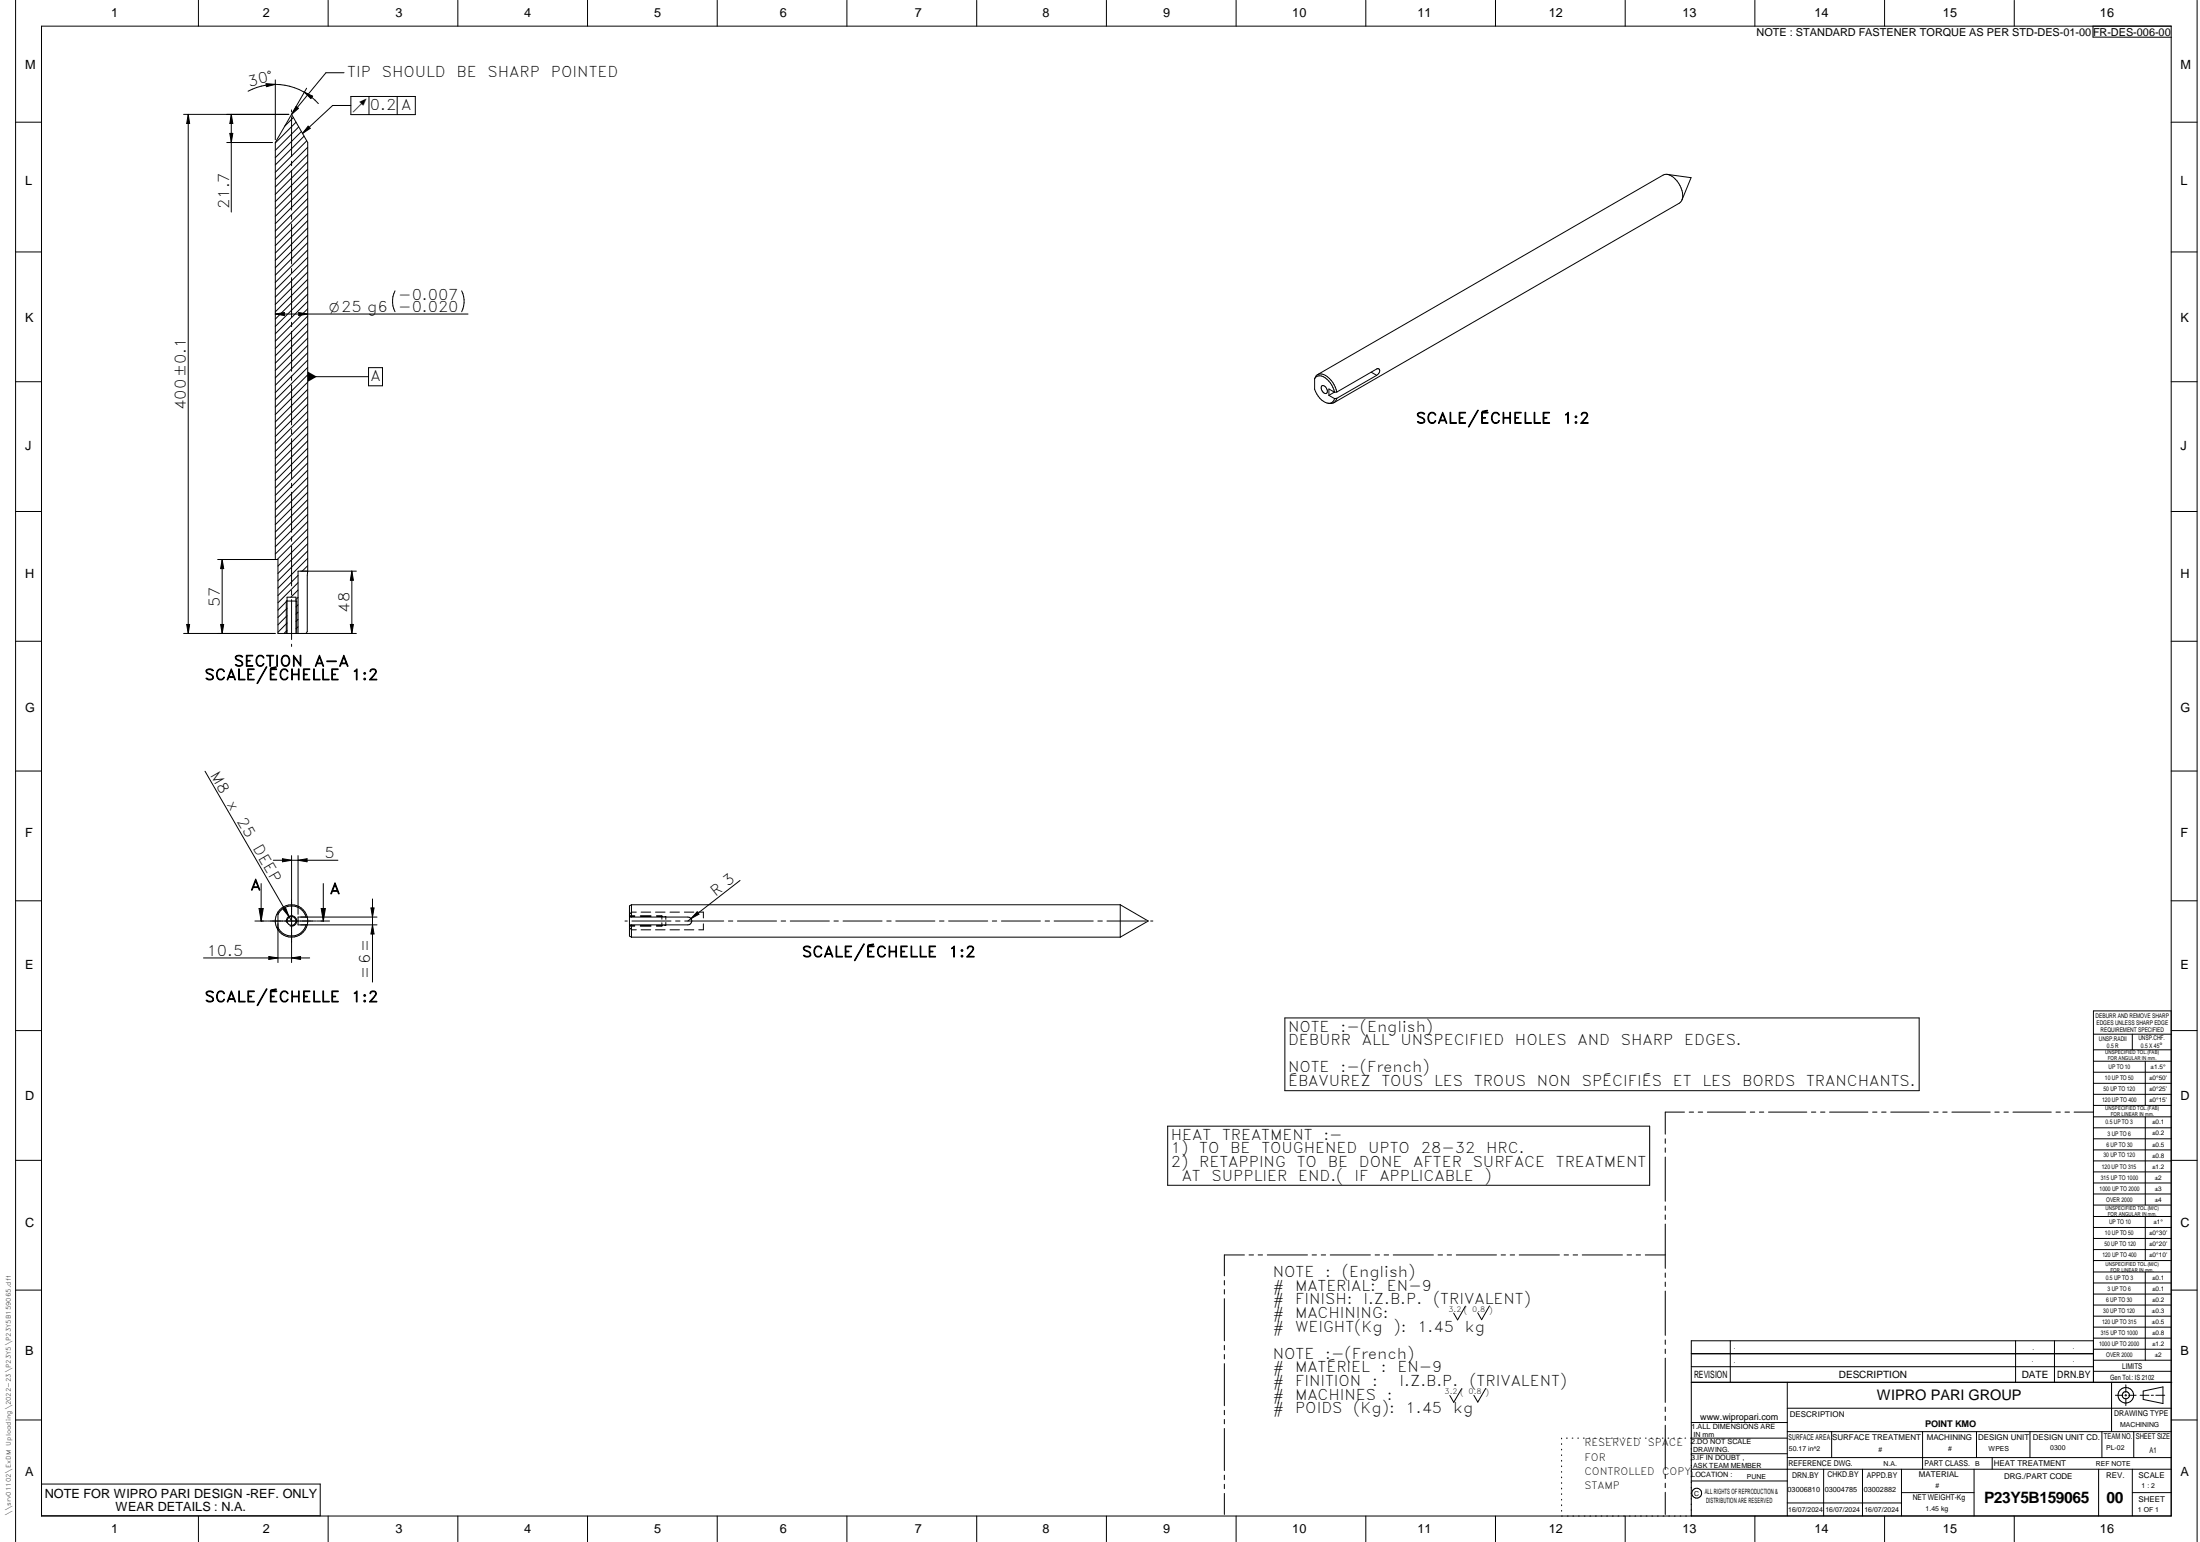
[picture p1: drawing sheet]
<svg xmlns="http://www.w3.org/2000/svg" width="848mm" height="594mm" viewBox="0 0 848 594" stroke-linecap="round" stroke-linejoin="round" font-family="sans-serif">
<g fill="none" stroke="#000" stroke-width=".39">
<path d="M6 .1v593.9M16 10.1h821v574h-821zM76.5 .1v10M126.5 .1v10M176.5 .1v10M226.5 .1v10M276.5 .1v10M326.5 .1v10M376.5 .1v10M426.5 .1v10M476.5 .1v10M526.5 .1v10"/>
<path d="M576.5 .1v10M626.5 .1v10M676.5 .1v10M726.5 .1v10M776.5 .1v10M806.8 10.1v4.2l30.2 .1M847 .1v593.9M102.6 32.2l3.5 .3-3.4 .9zM106.1 32.5a22.3 22.3 0 0 1 16.6 7.4M106.1 30.8v23M106.1 32.5a22.6 22.6 0 0 0-10.5 2.6M117.3 35.5l3.2 1.5-.7 1z"/>
<path d="M118.2 34l-5.3 9.2M132.6 28h-7l-13.2 16.1M135.3 37.2h24.8v7h-24.8zM142.2 37.2v7M153.1 37.2v7M6 47.1h10M70.8 44.1h40.5M72.6 44.1v200M72.6 44.1l.5 3.5h-1.1zM87.4 54.9h17.7M88.6 51.4h1.1l-.5 3.5zM89.2 44.1v37.6"/>
<path d="M89.2 44.1l.5 3.5h-1.1zM112.4 42.3v.8M112.4 45v15.3M112.4 44.1l-6.3 10.8v160.7M112.4 44.1l6.2 10.8v165.1l-.2 23.3-.4 .8M113.1 45.3l-3.4 3.3M114.1 47.1l-8 8M114.2 41l.9 .7-2.7 2.4zM115.1 48.9l-9 9M116.2 50.7l-10.1 10M117.2 52.5l-11.1 11M118.2 54.3l-12.1 12.1"/>
<path d="M118.6 56.7l-12.5 12.5M118.6 59.6l-12.5 12.5M118.8 48.6l.8 .8-3 2zM135.3 40.6h-7.1l-11.6 10.8M837 47.1h10M112.4 62.1v1.7M112.4 65.6v15.4M118.6 62.4l-12.5 12.5M118.6 65.2l-12.5 12.5M118.6 68l-12.5 12.5M118.6 70.9l-12.5 12.5M118.6 73.7l-12.5 12.5"/>
<path d="M118.6 76.5l-12.5 12.5M118.6 79.3l-12.5 12.5M642.7 67.2l9.2 1.3-3.5 8.5M6 97.1h10M112.4 82.8v1.7M112.4 86.3v15.4M118.6 82.2l-12.5 12.5M118.6 85l-12.5 12.5M118.6 87.8l-12.5 12.5M118.6 90.6l-12.5 12.6M118.6 93.5l-12.5 12.5M118.6 96.3l-12.5 12.5"/>
<path d="M118.6 99.1l-12.5 12.5M837 97.1h10M112.4 103.5v1.7M112.4 107v15.3M118.6 102l-12.5 12.5M118.6 104.8l-12.5 12.5M118.6 107.6l-12.5 12.5M118.6 110.4l-12.5 12.5M118.6 113.3l-12.5 12.5M118.6 116.1l-12.5 12.5M118.6 119l-12.5 12.4M152.3 112.1a9 9 0 0 0 0 8"/>
<path d="M178 112.1a9 9 0 0 1 0 8M106.1 121l3.5-.6v1.2zM106.1 121h74.3M112.4 124.2v1.7M112.4 127.6v15.4M115.1 120.4l3.5 .6-3.5 .6zM118.6 121.8l-12.5 12.5M118.6 124.6l-12.5 12.5M118.6 127.4l-12.5 12.5M118.6 130.3l-12.5 12.4M118.6 133.1l-12.5 12.5M118.6 135.9l-12.5 12.5"/>
<path d="M118.6 138.7l-12.5 12.6M6 147.1h10M112.4 144.8v1.7M112.4 148.3v15.4M118.6 145.1h23.5M118.6 141.6l-12.5 12.5M118.6 144.4l-12.5 12.5M118.6 147.2l-12.5 12.5M118.6 150l-12.5 12.6M118.6 152.9l-12.5 12.5M118.6 155.7l-12.5 12.5M118.6 158.5l-12.5 12.5"/>
<path d="M142.1 141.6h5.3v7h-5.3zM506.8 145.9a2.93 2.93 0 0 1 4.8 .2l1.8 2.3 1.1 2.7M506.8 145.9a7.9 7.9 0 0 0 1.4 6.8 4.6 4.6 0 0 0 5.2 2.4l1.1-1.5M506.8 145.9a2.84 2.84 0 0 1 4.9-.7l2.1 2.1 1.5 3.7M507.9 144.4l133.2-77a4.7 4.7 0 0 1 5.4 2.4 7.9 7.9 0 0 1 1.7 7.6l-.8 .9-133.3 76.9M509.7 148.6a1.99 1.99 0 0 1 1.6 3 1.97 1.97 0 0 1-1.6-3zM512.3 152.3l2.2 1.3M514.4 151.1l-2.1 1.2M514.5 151.1l-2.2-1.2v2.4M515.3 153.5l-.8 .1M515.3 151l-.8 .1M515.3 153.5a2.51 2.51 0 0 1-3.4 1.9"/>
<path d="M528.6 143.4l2.1 1.2M530.7 144.6a1.58 1.58 0 0 0 .8-2.5l-.8 .1-15.4 8.8M530.7 144.6l-15.4 8.9M837 147.1h10M112.4 165.5v1.7M112.4 169v15.4M118.6 161.4l-12.5 12.5M118.6 164.2l-12.5 12.5M118.6 167l-12.5 12.5M118.6 169.8l-12.5 12.5M118.6 172.7l-12.5 12.5M118.6 175.5l-12.5 12.5"/>
<path d="M118.6 178.4l-12.5 12.4M6 197.1h10M112.4 186.2v1.7M112.4 189.7v15.4M118.6 181.1l-12.5 12.6M118.6 184l-12.5 12.5M118.6 186.8l-12.5 12.5M118.6 189.7l-12.5 12.4M118.6 192.5l-12.5 12.5M118.6 195.3l-12.5 12.5M118.6 198.1l-12.5 12.6M837 197.1h10"/>
<path d="M83.9 215.6h23.2v28.5h30.3M85.6 215.6v28.5M85.6 215.6l.6 3.5h-1.2zM112.4 206.8v1.7M112.4 210.4v15.3M118.6 217.9l-2.1 2.1M118.6 201l-12.5 12.4M118.6 206.6l-11.5 11.5M118.6 209.5l-11.5 11.4M118.6 212.3l-11.5 11.5M118.6 215.1l-11.5 11.5M118.6 203.8l-11.8 11.8"/>
<path d="M110.7 231.5l-3.6 3.6M110.7 234.4l-3.6 3.5M110.7 237.2l-3.6 3.5M112.4 227.5v1.7M112.4 231v15.4M114.9 230.2l-.8 .8M114.9 233l-.8 .8M114.9 235.8l-.8 .8M114.9 238.6l-.8 .8M114.9 221.7l-7.8 7.7M114.9 224.5l-7.8 7.7M114.9 227.3l-2.8 2.8"/>
<path d="M135.6 220l.6 3.6h-1.2zM135.6 220v24.1M137.4 220h-22.5v24.1M6 247.1h10M70.8 244.1h35.3M72 240.6h1.1l-.5 3.5zM85 240.6h1.2l-.6 3.5zM110.4 244.1v-12.5h4v12.5M110.7 244.1v-14h3.4v14M110.7 240l-3.6 3.6M110.7 242.9l-1.2 1.2M112.4 248.2v.8"/>
<path d="M114.9 241.5l-.8 .8M135 240.6h1.2l-.6 3.5zM837 247.1h10M6 297.1h10M79 297.1l33.4 57.7M837 297.1h10M105.4 331.4h24.9M108.9 330.8l3.5 .6-3.5 .6zM112.4 329.6v41.2M114.9 331.4l3.5-.6v1.2zM114.9 329.6v22.7M285.3 339.2l-20.1 15.6"/>
<path d="M6 347h10M98.3 354.8h4.8M99.9 350h1.6l-.8 4.8zM100.7 340.4v14.4M103.3 354.8h18.7M107.1 351.4v19.4M107.1 352.3a5.8 5.8 0 0 1 5.8-3.3 5.8 5.8 0 0 1 5.1 4.3M109.1 350.4l1-.6 1.3 3.3zM110.4 355.3a2 2 0 0 1 1.8-2.5 2 2 0 0 1 2.2 2.2 2 2 0 0 1-2.6 1.7M118 356.3a5.8 5.8 0 0 1-5.1 4.3 5.8 5.8 0 0 1-5.8-3.3M122.2 354.8h4.8M123.8 350h1.6l-.8 4.8z"/>
<path d="M124.6 340.4v14.4M143 349.8h1.2l-.6 3.5zM143.6 356.3l.6 3.5h-1.2zM143.6 346.3v32.1M145.3 353.3h-30.4v3h30.4M240.9 354.8h.9M242.7 356.5h2M242.7 353.1h2M242.7 353.3h22.5a1.5 1.5 0 0 1 1.5 1.5 1.5 1.5 0 0 1-1.5 1.5h-22.5M242.7 352.8h2M242.7 356.8h2M242.7 357.3l.1 .2"/>
<path d="M242.7 352.2v.1M243 357.7l.2 .2M243.1 351.7l-.2 .3M243.3 358.1l2 .1M243.4 348.6l-.7 .4v11.6l.7 .5M243.4 348.6v4.7M243.4 356.3v4.8M243.4 348.6h188.4M243.6 354.8h15.1M245.3 351.4l-2 .2M246.8 356.5h4.2M246.8 352.8h4.2"/>
<path d="M246.8 356.8h4.2M246.9 353.1h4.1M247.1 358.2h3.7M247.1 351.4h3.7M252.7 358.2h3.7M252.7 351.4h3.7M253.1 356.5h2.5M253.1 352.8h2v1.4M253.1 353.1h2.6M255.1 355.5v1.3h-2M256.2 353.1h.5v1.1M256.7 355.4v1.1h-.5"/>
<path d="M258.3 358.2h3.6M258.3 351.4h3.6M260.4 354.8h1.7M263.8 358.2h3.7M263.8 351.4h3.7M263.9 354.8h15.1M268.8 351.3l.7 .9-3.1 1.7zM269.4 351.4h1.7v2.3M271.1 355.9v2.3h-1.7M280.8 354.8h1.7M284.3 354.8h15M301.1 354.8h1.8"/>
<path d="M304.6 354.8h15.1M321.5 354.8h1.7M325 354.8h15M341.8 354.8h1.7M345.3 354.8h15.1M362.2 354.8h1.7M365.7 354.8h15M382.5 354.8h1.7M386 354.8h15.1M402.9 354.8h1.7M406.4 354.8h15M423.2 354.8h1.7"/>
<path d="M426.7 354.8h15.1M431.8 348.6v12.5M431.8 348.6l10.8 6.2-10.8 6.3M443.6 354.8h.8M837 347h10M78.4 369.1h41M103.6 368.5l3.5 .6-3.5 .6zM112.4 369.1l3.5-.6v1.2zM243.4 361.1h188.4M6 397h10M495.3 392.2h244.5v28h-244.5zM807 398.4h30"/>
<path d="M822 398.4v6.1M837 397h10M837 389.5h-30v143.1M807 404.5h30M807 408.9h30M807 413.1h30M807 417.4h30M827 408.9v17M450.1 433.9h185.8v22.7h-185.8zM641.9 438.7v1.8M649.4 428.5h-7.5v8.5M651.2 428.5h1.7"/>
<path d="M654.6 428.5h1.8M658.2 428.5h14.7M674.7 428.5h1.7M678.2 428.5h1.7M681.7 428.5h14.8M698.3 428.5h1.7M701.8 428.5h1.7M705.3 428.5h14.7M721.9 428.5h1.7M725.3 428.5h1.8M728.9 428.5h14.7M745.4 428.5h1.7"/>
<path d="M748.9 428.5h1.7M752.4 428.5h14.8M769 428.5h1.7M772.5 428.5h1.7M776 428.5h14.7M792.6 428.5h1.7M796 428.5h1.8M799.5 428.5h7.4M807 421.6h30M807 425.9h30M807 430.3h30M807 434.5h30"/>
<path d="M807 438.7h30M827 430.3v34M6 447h10M641.9 442.3v1.6M641.9 445.8v17M807 443h30M807 447.3h30M807 451.5h30M807 455.8h30M807 460h30M837 447h10M641.9 464.6v1.7"/>
<path d="M641.9 468.1v1.7M641.9 471.6v17.1M807 464.3h30M807 468.7h30M807 472.9h30M807 477.1h30M827 468.7v16.9M6 497h10M472 493.4v1.6M472 496.8v1.8M479.7 483.5h-7.7v8M481.5 483.5h1.7"/>
<path d="M485 483.5h1.7M488.5 483.5h15.5M505.8 483.5h1.7M509.3 483.5h1.7M512.8 483.5h15.5M530.1 483.5h1.7M533.6 483.5h1.7M537.1 483.5h15.5M554.4 483.5h1.7M557.9 483.5h1.7M561.4 483.5h15.5M578.7 483.5h1.6"/>
<path d="M582.2 483.5h1.7M585.6 483.5h15.5M603 483.5h1.6M606.4 483.5h1.8M609.9 483.5h15.5M627.2 483.5h1.7M630.7 483.5h1.7M634.2 483.5h7.7M641.9 490.4v1.7M641.9 493.9v1.7M641.9 497.4v17.1M807 481.4h30"/>
<path d="M807 485.6h30M807 490.1h30M807 494.3h30M807 498.6h30M827 490.1v33.9M837 497h10M472 500.3v16.3M472 518.3v1.8M564.9 503.2l-3 5.3-1.5-2.6M574.2 503.1l-3 5.3-1.6-2.6M641.9 516.3v1.6M641.9 519.8v1.7"/>
<path d="M667 516.6v16M777 516.6v16M792 516.6v16M807 502.8h30M807 507.1h30M807 511.3h30M807 515.5h30M807 519.8h30M807 516.6h-155v67.5M472 521.8v1.7M472 525.4v16.2M563.5 535l-3.1 5.3-1.5-2.7"/>
<path d="M572.7 534.9l-3 5.3-1.5-2.7M641.9 523.2v17.1M652 532.6h185.2M652 521.5h155M652 526.5h155M689 532.6v51.4M807 524h30M807 528.3h30M814 532.6v19M815.5 537.5h2.8M819.1 537.5h.7M819.5 533.5v2.9"/>
<path d="M819.5 537.2v.7M819.5 538.7v2.8M820.6 537.5h2.9M825 537.5h3.4M826.2 535.9l7.6-1.6v6.4l-7.6-1.5zM829.3 537.5h.8M831 537.5h3.5M6 547.1h10M472 543.3v1.7M472 546.9v1.7M472 550.3v16.2M602 554.1v.3"/>
<path d="M602 556.2v.3M602 558.3v.3M603.8 554.1h.4M606 554.1h.3M608.2 554.1h.3M610.4 554.1h.3M612.6 554.1h.3M614.7 554.1h.3M616.9 554.1h.3M619.1 554.1h.3M621.2 554.1h.3M623.4 554.1h.3"/>
<path d="M625.6 554.1h.3M627.8 554.1h.3M629.9 554.1h.4M632.1 554.1h.3M634.3 554.1h.3M636.5 554.1h.3M638.6 554.1h.3M640.8 554.1h.3M641.9 542.1v1.7M641.9 545.6v1.7M641.9 549.1v17M643 554.1h.3"/>
<path d="M645.2 554.1h.3M647.3 554.1h.4M649.5 554.1h.3M652 548h37M689 542.5h148M689 551.6h148M689 554.1h-37.3M706.1 551.6v10M741.1 551.6v14.4M761.9 551.6v10M782.5 551.6v10M810.3 551.6v10"/>
<path d="M822.5 551.6v10M837 547.1h10M16 571.8h107.4v12.2h-107.4M472 568.3v1.8M472 571.8v1.7M472 575.4v8.1M602 560.5v.3M602 562.6v.3M602 564.8v.3M602 566.9v.3M602 569v.3M602 571.2v.3"/>
<path d="M602 573.3v.4M602 575.5v.3M602 577.6v.3M602 579.8v.3M641.9 567.9v1.7M641.9 571.4v1.8M641.9 574.9v8.6M652 570.6h37M652 560.1h37M689 561.6h148M689 579h44M703 566v18"/>
<path d="M718 566v18M733 575.1h28M733 566v18M761 566v18M768 561.6v4.4M809 566v18M822 566v18M822 575.1h15M837 566h-185M76.5 584.1v9.9M126.5 584.1v9.9M176.5 584.1v9.9"/>
<path d="M226.5 584.1v9.9M276.5 584.1v9.9M326.5 584.1v9.9M376.5 584.1v9.9M426.5 584.1v9.9M476.5 584.1v9.9M526.5 584.1v9.9M576.5 584.1v9.9M602 581.9v.3M626.5 584.1v9.9M652 584h185M676.5 584.1v9.9"/>
<path d="M726.5 584.1v9.9M776.5 584.1v9.9"/>
<circle cx="112.4" cy="354.8" r="6.2"/>
<circle cx="112.4" cy="354.8" r="1.71"/>
<circle cx="819.5" cy="537.5" r="2.99"/>
<circle cx="819.5" cy="537.5" r="1.39"/>
<circle cx="654.1" cy="575.3" r="1.9"/>
</g>
<g fill="#000">
<path d="M102.6 32.2l3.5 .3-3.4 .9zM117.3 35.5l3.2 1.5-.7 1zM72.6 44.1l.5 3.5h-1.1zM88.6 51.4h1.1l-.5 3.5zM89.2 44.1l.5 3.5h-1.1zM114.2 41l.9 .7-2.7 2.4zM118.8 48.6l.8 .8-3 2zM106.1 121l3.5-.6v1.2zM115.1 120.4l3.5 .6-3.5 .6zM118.6 143.1l3.5 2-3.5 2.1zM85.6 215.6l.6 3.5h-1.2zM135.6 220l.6 3.6h-1.2z"/>
<path d="M72 240.6h1.1l-.5 3.5zM85 240.6h1.2l-.6 3.5zM135 240.6h1.2l-.6 3.5zM108.9 330.8l3.5 .6-3.5 .6zM114.9 331.4l3.5-.6v1.2zM99.9 350h1.6l-.8 4.8zM109.1 350.4l1-.6 1.3 3.3zM123.8 350h1.6l-.8 4.8zM143.6 356.3l.6 3.5h-1.2zM143 349.8h1.2l-.6 3.5zM268.8 351.3l.7 .9-3.1 1.7zM103.6 368.5l3.5 .6-3.5 .6z"/>
<path d="M112.4 369.1l3.5-.6v1.2z"/>
</g>
<g font-size="6">
<text x="764.8" y="578.9">P23Y5B159065</text>
<text x="812.1" y="578.9">00</text>
</g>
<g font-size="5.7">
<text x="133.9" y="29.8">TIP</text>
<text x="147.2" y="29.8">SHOULD</text>
<text x="176" y="29.8">BE</text>
<text x="188" y="29.8">SHARP</text>
<text x="212.4" y="29.8">POINTED</text>
<text x="96" y="33.4" transform="rotate(-13 96 33.4)">30°</text>
<text x="142.6" y="42.4">0.2 A</text>
<text x="88.3" y="80.5" transform="rotate(-90 88.3 80.5)">21.7</text>
<text x="153.5" y="115.6">-0.007</text>
<text x="153.5" y="120.1">-0.020</text>
<text x="142.8" y="146.9">A</text>
<text x="71.7" y="157.9" transform="rotate(-90 71.7 157.9)">400±0.1</text>
<text x="545.8" y="163.1">SCALE/ÉCHELLE</text>
<text x="602.3" y="163.1">1:2</text>
<text x="84.8" y="233.8" transform="rotate(-90 84.8 233.8)">57</text>
<text x="134.7" y="236" transform="rotate(-90 134.7 236)">48</text>
<text x="90.1" y="256.7">SECTION</text>
<text x="121.1" y="256.7">A-A</text>
<text x="78.8" y="262">SCALE/ÉCHELLE</text>
<text x="135.4" y="262">1:2</text>
<text x="80.9" y="298.5" transform="rotate(60 80.9 298.5)">M8</text>
<text x="87.3" y="309.7" transform="rotate(60 87.3 309.7)">x</text>
<text x="91.2" y="316.4" transform="rotate(60 91.2 316.4)">25</text>
<text x="97.3" y="326.9" transform="rotate(60 97.3 326.9)">DEEP</text>
<text x="125.1" y="330.5">5</text>
<text x="96.6" y="342.9">A</text>
<text x="127.1" y="344.4">A</text>
<text x="275.8" y="345.4" transform="rotate(-38 275.8 345.4)">R 3</text>
<text x="79.7" y="368.2">10.5</text>
<text x="309.1" y="368.7">SCALE/ÉCHELLE</text>
<text x="365.7" y="368.7">1:2</text>
<text x="142.7" y="377.1" transform="rotate(-90 142.7 377.1)">=6=</text>
<text x="78.9" y="386">SCALE/ÉCHELLE</text>
<text x="135.4" y="386">1:2</text>
<text x="496.5" y="397.4">NOTE</text>
<text x="516.7" y="397.4">:-(English)</text>
<text x="496.5" y="402.7">DEBURR</text>
<text x="525" y="402.7">ALL</text>
<text x="539.9" y="402.7">UNSPECIFIED</text>
<text x="584" y="402.7">HOLES</text>
<text x="608.2" y="402.7">AND</text>
<text x="624.9" y="402.7">SHARP</text>
<text x="649.2" y="402.7">EDGES.</text>
<text x="496.5" y="413.2">NOTE</text>
<text x="516.7" y="413.2">:-(French)</text>
<text x="496.5" y="418.4">ÉBAVUREZ</text>
<text x="532.5" y="418.4">TOUS</text>
<text x="552.8" y="418.4">LES</text>
<text x="568.2" y="418.4">TROUS</text>
<text x="592.4" y="418.4">NON</text>
<text x="609.8" y="418.4">SPÉCIFIÉS</text>
<text x="644.9" y="418.4">ET</text>
<text x="656.3" y="418.4">LES</text>
<text x="671.6" y="418.4">BORDS</text>
<text x="696.2" y="418.4">TRANCHANTS.</text>
<text x="451.4" y="439.1">HEAT</text>
<text x="471.1" y="439.1">TREATMENT</text>
<text x="510.1" y="439.1">:-</text>
<text x="451.4" y="444.4">1)</text>
<text x="451.4" y="449.6">2)</text>
<text x="462.3" y="444.4">TO</text>
<text x="462.3" y="449.6">RETAPPING</text>
<text x="474.3" y="444.4">BE</text>
<text x="486.2" y="444.4">TOUGHENED</text>
<text x="499.9" y="449.6">TO</text>
<text x="511.8" y="449.6">BE</text>
<text x="523.8" y="449.6">DONE</text>
<text x="527.4" y="444.4">UPTO</text>
<text x="544.8" y="449.6">AFTER</text>
<text x="547.8" y="444.4">28-32</text>
<text x="567.7" y="449.6">SURFACE</text>
<text x="572.9" y="444.4">HRC.</text>
<text x="599.8" y="449.6">TREATMENT</text>
<text x="455.5" y="454.9">AT</text>
<text x="467.1" y="454.9">SUPPLIER</text>
<text x="500.5" y="454.9">END.(</text>
<text x="522.1" y="454.9">IF</text>
<text x="531.7" y="454.9">APPLICABLE</text>
<text x="572.2" y="454.9">)</text>
<text x="490.6" y="492">NOTE</text>
<text x="510.8" y="492">:</text>
<text x="517.3" y="492">(English)</text>
<text x="490.6" y="497.2">#</text>
<text x="499.2" y="497.2">MATERIAL:</text>
<text x="534.7" y="497.2">EN-9</text>
<text x="490.6" y="502.5">#</text>
<text x="499.2" y="502.5">FINISH:</text>
<text x="525.6" y="502.5">I.Z.B.P.</text>
<text x="552.4" y="502.5">(TRIVALENT)</text>
<text x="490.6" y="507.7">#</text>
<text x="499.2" y="507.7">MACHINING:</text>
<text x="490.6" y="513">#</text>
<text x="499.2" y="513">WEIGHT(Kg</text>
<text x="537.2" y="513">):</text>
<text x="546.4" y="513">1.45</text>
<text x="564.7" y="513">kg</text>
<text x="490.6" y="523.5">NOTE</text>
<text x="510.8" y="523.5">:-(French)</text>
<text x="490.6" y="528.7">#</text>
<text x="490.6" y="534">#</text>
<text x="499.2" y="528.7">MATÉRIEL</text>
<text x="499.2" y="534">FINITION</text>
<text x="529" y="534">:</text>
<text x="532.3" y="528.7">:</text>
<text x="538.7" y="528.7">EN-9</text>
<text x="539.5" y="534">I.Z.B.P.</text>
<text x="566.4" y="534">(TRIVALENT)</text>
<text x="490.6" y="539.2">#</text>
<text x="499.2" y="539.2">MACHINES</text>
<text x="534.7" y="539.2">:</text>
<text x="490.6" y="544.5">#</text>
<text x="499.2" y="544.5">POIDS</text>
<text x="521.7" y="544.5">(Kg):</text>
<text x="541.9" y="544.5">1.45</text>
<text x="560.1" y="544.5">kg</text>
</g>
<text font-size="5.6" x="723.5" y="539.3">WIPRO PARI GROUP</text>
<g font-size="5.4">
<text x="135.9" y="42.4">^</text>
<text x="126.9" y="120.1">O25 g6</text>
</g>
<g font-size="4.9">
<text x="42.9" y="6.6">1</text>
<text x="101.3" y="6.7">2</text>
<text x="152.5" y="6.7">3</text>
<text x="202.1" y="6.7">4</text>
<text x="252.1" y="6.7">5</text>
<text x="300.6" y="6.7">6</text>
<text x="352.6" y="6.7">7</text>
<text x="401.9" y="6.7">8</text>
<text x="448.4" y="6.7">9</text>
<text x="498.1" y="6.7">10</text>
<text x="546.4" y="6.7">11</text>
<text x="597" y="6.7">12</text>
<text x="648.5" y="6.6">13</text>
<text x="699.4" y="6.6">14</text>
<text x="749" y="6.7">15</text>
<text x="809.5" y="6.6">16</text>
<text x="9.7" y="26.7">M</text>
<text x="840.6" y="26.7">M</text>
<text x="9.7" y="71.4">L</text>
<text x="840.6" y="71.4">L</text>
<text x="9.7" y="124.2">K</text>
<text x="840.6" y="124.2">K</text>
<text x="9.7" y="173.4">J</text>
<text x="840.6" y="173.4">J</text>
<text x="9.7" y="222.7">H</text>
<text x="840.6" y="222.7">H</text>
<text x="9.7" y="274.3">G</text>
<text x="840.6" y="274.3">G</text>
<text x="9.7" y="322.6">F</text>
<text x="840.6" y="322.6">F</text>
<text x="9.7" y="373.3">E</text>
<text x="840.6" y="373.3">E</text>
<text x="9.7" y="423.8">D</text>
<text x="840.6" y="423.8">D</text>
<text x="9.7" y="472.8">C</text>
<text x="840.6" y="472.8">C</text>
<text x="9.7" y="522.1">B</text>
<text x="840.6" y="522.1">B</text>
<text x="9.7" y="568.7">A</text>
<text x="840.6" y="568.7">A</text>
<text x="17.2" y="577">NOTE FOR WIPRO PARI DESIGN -REF. ONLY</text>
<text x="44.5" y="582.3">WEAR DETAILS : N.A.</text>
<text x="42.9" y="590.6">1</text>
<text x="101.3" y="590.7">2</text>
<text x="152.5" y="590.7">3</text>
<text x="202.1" y="590.7">4</text>
<text x="252.1" y="590.7">5</text>
<text x="300.6" y="590.7">6</text>
<text x="352.6" y="590.7">7</text>
<text x="401.9" y="590.7">8</text>
<text x="448.4" y="590.7">9</text>
<text x="498.1" y="590.7">10</text>
<text x="546.4" y="590.7">11</text>
<text x="597" y="590.7">12</text>
<text x="648.5" y="590.6">13</text>
<text x="699.4" y="590.5">14</text>
<text x="749" y="590.7">15</text>
<text x="809.5" y="590.5">16</text>
</g>
<text font-size="4.2" x="677.1" y="13.9">NOTE : STANDARD FASTENER TORQUE AS PER STD-DES-01-00FR-DES-006-00</text>
<g font-size="3.9">
<text x="653" y="530.9">REVISION</text>
<text x="708.9" y="530.9">DESCRIPTION</text>
<text x="779.4" y="530.9">DATE</text>
<text x="793.1" y="530.9">DRN.BY</text>
<text x="610.8" y="557.1">RESERVED</text>
<text x="635.2" y="557.1">SPACE</text>
<text x="610.8" y="562.7">FOR</text>
<text x="610.8" y="568.3">CONTROLLED</text>
<text x="640.7" y="568.3">COPY</text>
<text x="610.8" y="573.8">STAMP</text>
</g>
<text font-size="3.6" x="742.2" y="549.8">POINT KMO</text>
<text font-size="3.5" x="655.4" y="547.1">www.wipropari.com</text>
<g font-size="3.1">
<text x="818.1" y="527.3">LIMITS</text>
<text x="815" y="545.5">DRAWING TYPE</text>
<text x="690" y="546.1">DESCRIPTION</text>
<text x="689.5" y="554.6">SURFACE AREA</text>
<text x="706.2" y="554.6">SURFACE TREATMENT</text>
<text x="742.7" y="554.6">MACHINING</text>
<text x="762.5" y="554.6">DESIGN UNIT</text>
<text x="783.6" y="554.6">DESIGN UNIT CD.</text>
<text x="811" y="554.4">TEAM NO.</text>
<text x="823.3" y="554.5">SHEET SIZE</text>
<text x="828.6" y="559.9">A1</text>
<text x="689.4" y="564.9">REFERENCE DWG.</text>
<text x="690.8" y="569.3">DRN.BY</text>
<text x="704.4" y="569.2">CHKD.BY</text>
<text x="719.6" y="569.3">APPD.BY</text>
<text x="739.7" y="569.1">MATERIAL</text>
<text x="741.8" y="564.7">PART CLASS.</text>
<text x="768.6" y="564.7">HEAT TREATMENT</text>
<text x="772.5" y="569.7">DRG./PART CODE</text>
<text x="811.9" y="569.3">REV.</text>
<text x="824.4" y="569.4">SCALE</text>
<text x="737.3" y="578">NET WEIGHT-Kg</text>
<text x="824.4" y="578.5">SHEET</text>
</g>
<text font-size="3" x="832.4" y="403.9">°</text>
<g font-size="2.8">
<text x="558.3" y="505.4">3.2 ( 0.8 )</text>
<text x="813.4" y="531.5">Gen Tol.: IS 2102</text>
<text x="556.9" y="537.2">3.2 ( 0.8 )</text>
<text x="652.1" y="550.4">1.ALL DIMENSIONS ARE</text>
<text x="652" y="556.4">2.DO NOT SCALE</text>
<text x="652" y="562.5">3.IF IN DOUBT ,</text>
<text x="652" y="569.2">LOCATION :</text>
<text x="657.2" y="575.8">ALL RIGHTS OF REPRODUCTION &amp;</text>
<text x="689.1" y="575">03006810</text>
<text x="703.4" y="574.9">03004785</text>
<text x="718.4" y="575">03002882</text>
<text x="657.7" y="579.2">DISTRIBUTION ARE RESERVED</text>
</g>
<g font-size="2.7">
<text x="817.3" y="549.9">MACHINING</text>
<text x="652.9" y="553.5">IN mm</text>
<text x="652.7" y="559.5">DRAWING.</text>
<text x="689.6" y="559.1">50.17 in^2</text>
<text x="724.1" y="559.2">#</text>
<text x="751" y="559.1">#</text>
<text x="766.6" y="559">WPES</text>
<text x="790.3" y="558.8">0300</text>
<text x="811.9" y="558.8">PL-02</text>
<text x="652.7" y="565.5">ASK TEAM MEMBER</text>
<text x="673.4" y="569.6">PUNE</text>
<text x="726.1" y="564.9">N.A.</text>
<text x="761.4" y="564.9">B</text>
<text x="807.9" y="564.9">REF NOTE</text>
<text x="746.1" y="573.2">#</text>
<text x="825.6" y="573.4">1 : 2</text>
<text x="653.1" y="576.3">C</text>
<text x="689.4" y="582.4">16/07/2024</text>
<text x="703.7" y="582.5">16/07/2024</text>
<text x="718.7" y="582.6">16/07/2024</text>
<text x="742.3" y="582.2">1.45 kg</text>
<text x="824.1" y="582.4">1 OF 1</text>
</g>
<g font-size="2.5">
<text x="807.8" y="392">DEBURR AND REMOVE SHARP</text>
<text x="808.2" y="394.8">EDGES UNLESS SHARP EDGE</text>
<text x="809.1" y="400.9">UNSP.RADII</text>
<text x="809.8" y="397.6">REQUIREMENT SPECIFIED</text>
<text x="824.4" y="400.7">UNSP.CHF.</text>
<text x="812.2" y="403.6">0.5 R</text>
<text x="825.3" y="403.9">0.5 X 45</text>
<text x="812.8" y="411.8">UP TO 10</text>
<text x="829.1" y="411.9">±1.5°</text>
<text x="811.4" y="416.1">10 UP TO 50</text>
<text x="828.5" y="416.1">±0°50'</text>
<text x="810.4" y="424.5">120 UP TO 400</text>
<text x="810.9" y="420.3">50 UP TO 120</text>
<text x="828.5" y="424.5">±0°15'</text>
<text x="828.5" y="420.3">±0°25'</text>
<text x="811.7" y="433.2">0.5 UP TO 3</text>
<text x="812.5" y="437.5">3 UP TO 6</text>
<text x="829.6" y="437.4">±0.2</text>
<text x="829.6" y="433.2">±0.1</text>
<text x="812" y="441.7">6 UP TO 30</text>
<text x="829.6" y="441.7">±0.5</text>
<text x="810.9" y="445.9">30 UP TO 120</text>
<text x="829.6" y="446">±0.8</text>
<text x="809.9" y="454.4">315 UP TO 1000</text>
<text x="810.3" y="450.2">120 UP TO 315</text>
<text x="829.6" y="450.2">±1.2</text>
<text x="830.7" y="454.4">±2</text>
<text x="809.4" y="458.7">1000 UP TO 2000</text>
<text x="830.6" y="458.7">±3</text>
<text x="811.9" y="463">OVER 2000</text>
<text x="830.7" y="463">±4</text>
<text x="813.1" y="471.6">UP TO 10</text>
<text x="830.1" y="471.6">±1°</text>
<text x="811.4" y="475.9">10 UP TO 50</text>
<text x="828.5" y="475.9">±0°30'</text>
<text x="810.4" y="484.4">120 UP TO 400</text>
<text x="811.2" y="480.1">50 UP TO 120</text>
<text x="828.5" y="484.4">±0°10'</text>
<text x="828.5" y="480.1">±0°20'</text>
<text x="811.7" y="493">0.5 UP TO 3</text>
<text x="812.4" y="497.2">3 UP TO 6</text>
<text x="829.6" y="497.3">±0.1</text>
<text x="829.6" y="493">±0.1</text>
<text x="811.9" y="501.5">6 UP TO 30</text>
<text x="829.6" y="501.5">±0.2</text>
<text x="810.8" y="505.8">30 UP TO 120</text>
<text x="829.6" y="505.8">±0.3</text>
<text x="809.8" y="514.3">315 UP TO 1000</text>
<text x="810.3" y="510.1">120 UP TO 315</text>
<text x="829.6" y="510">±0.5</text>
<text x="829.6" y="514.3">±0.8</text>
<text x="668.4" y="519.9">.</text>
<text x="783.5" y="520">.</text>
<text x="799.1" y="519.9">.</text>
<text x="809.2" y="518.5">1000 UP TO 2000</text>
<text x="829.6" y="518.5">±1.2</text>
<text x="668.4" y="524.9">.</text>
<text x="783.3" y="524.8">.</text>
<text x="799.1" y="524.8">.</text>
<text x="811.9" y="522.8">OVER 2000</text>
<text x="830.6" y="522.7">±2</text>
</g>
<g font-size="2.4">
<text x="4.1" y="556.9" transform="rotate(-90 4.1 556.9)">Uploading\2022-23\P23Y5\P23Y5B159065.dft</text>
<text x="4.1" y="584.1" transform="rotate(-90 4.1 584.1)">\\srv01102\ExDM</text>
</g>
<g font-size="2.1">
<text x="811.5" y="406.1">UNSPECIFIED TOL.(FAB)</text>
<text x="812.5" y="408.5">FOR ANGULAR IN mm.</text>
<text x="811.6" y="427.7">UNSPECIFIED TOL.(FAB)</text>
<text x="813.6" y="430.1">FOR LINEAR IN mm.</text>
<text x="811.7" y="466.1">UNSPECIFIED TOL.(M/C)</text>
<text x="812.5" y="468.5">FOR ANGULAR IN mm.</text>
<text x="811.7" y="487.6">UNSPECIFIED TOL.(M/C)</text>
<text x="813.6" y="489.9">FOR LINEAR IN mm.</text>
</g>
</svg>
